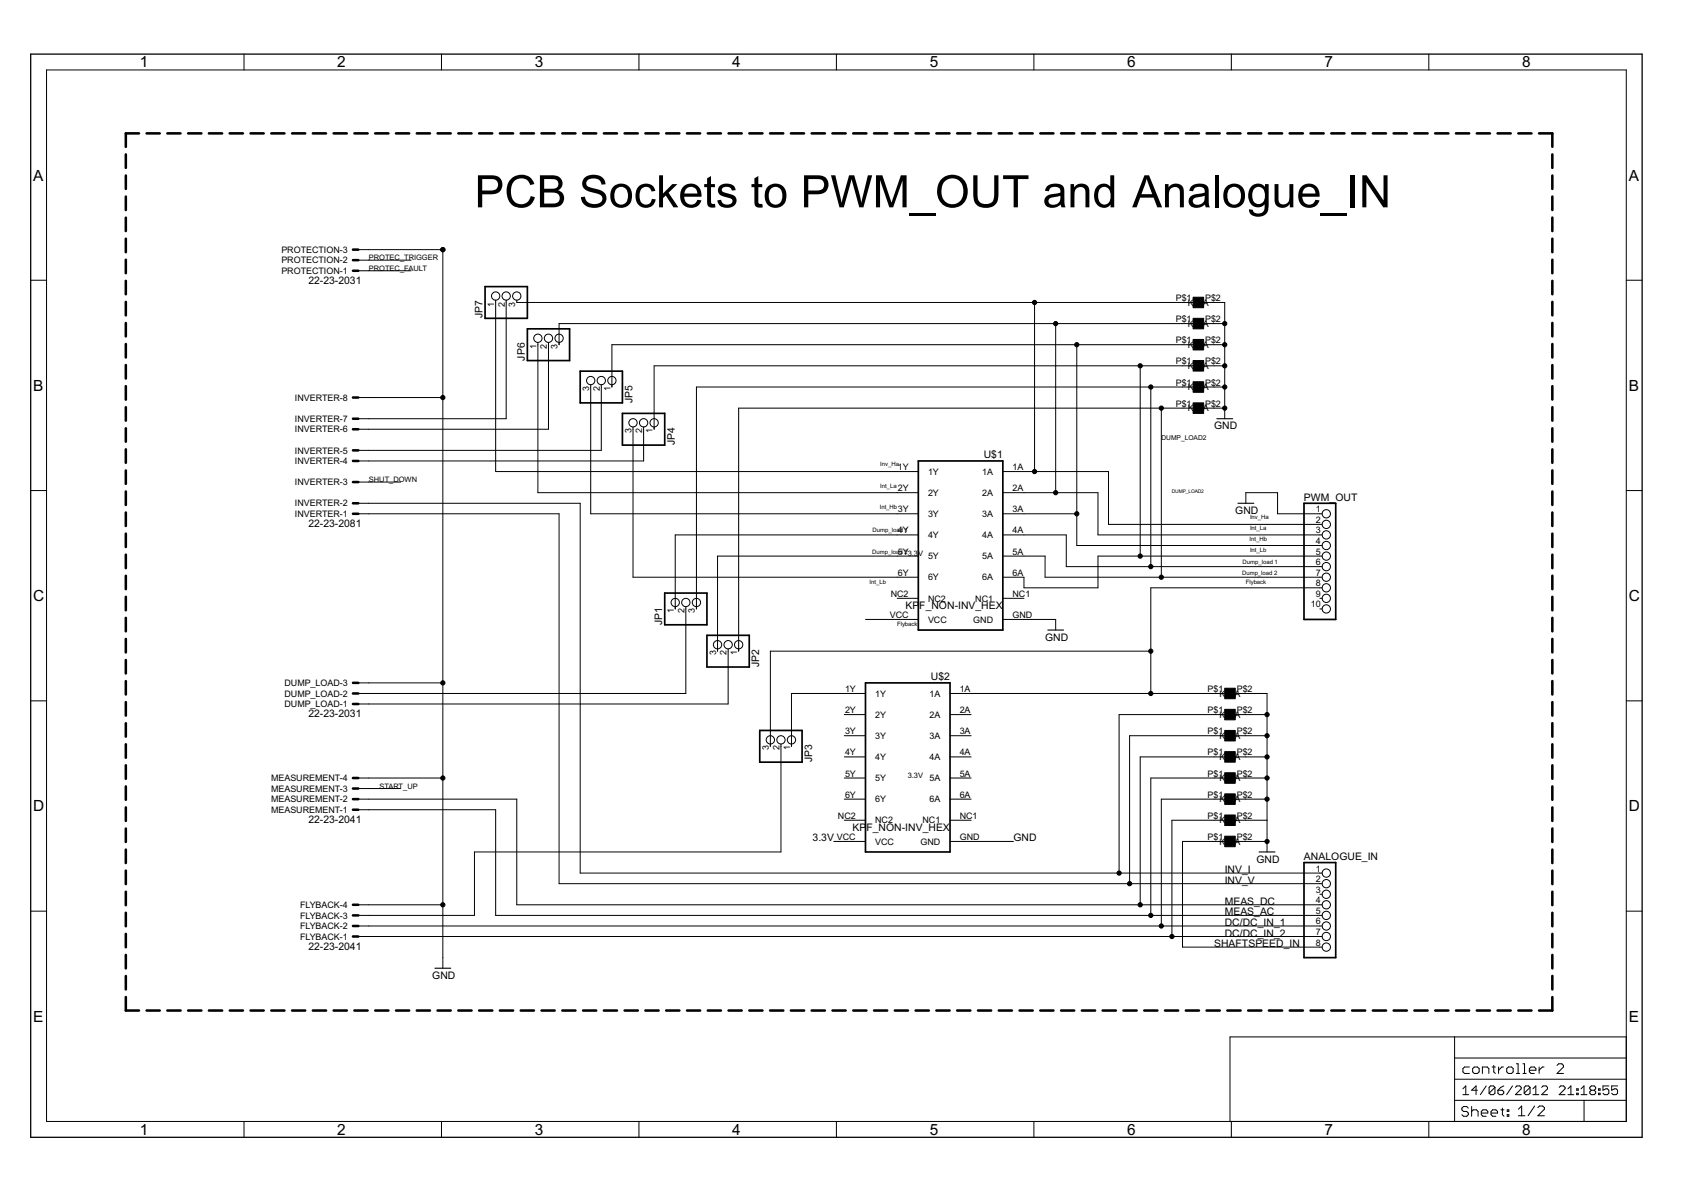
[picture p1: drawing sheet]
<svg xmlns="http://www.w3.org/2000/svg" width="420mm" height="297mm" viewBox="0 0 420 297" stroke-linecap="round" stroke-linejoin="round" font-family="sans-serif">
<g fill="#000" stroke="#000" stroke-width=".63">
<path d="M31.4 33.3h3.3zM31.4 33.3v3.4zM36.6 33.3h3.3zM41.8 33.3h3.3zM47 33.3h3.3zM52.2 33.3h3.3zM57.3 33.3h3.3zM62.5 33.3h3.3zM67.7 33.3h3.3zM72.9 33.3h3.3zM78.1 33.3h3.3zM83.3 33.3h3.3z"/>
<path d="M88.5 33.3h3.3zM93.7 33.3h3.3zM98.8 33.3h3.4zM104.1 33.3h3.2zM109.2 33.3h3.3zM114.4 33.3h3.3zM119.6 33.3h3.3zM124.8 33.3h3.3zM130 33.3h3.3zM135.2 33.3h3.3zM140.4 33.3h3.3zM145.6 33.3h3.2z"/>
<path d="M150.7 33.3h3.3zM155.9 33.3h3.3zM161.1 33.3h3.3zM166.3 33.3h3.3zM171.5 33.3h3.3zM176.7 33.3h3.3zM181.9 33.3h3.3zM187.1 33.3h3.3zM192.3 33.3h3.2zM197.4 33.3h3.3zM202.6 33.3h3.3zM207.8 33.3h3.3z"/>
<path d="M213 33.3h3.3zM218.2 33.3h3.3zM223.4 33.3h3.3zM228.6 33.3h3.3zM233.8 33.3h3.2zM239 33.3h3.3zM244.1 33.3h3.3zM249.3 33.3h3.3zM254.5 33.3h3.3zM259.7 33.3h3.3zM264.9 33.3h3.3zM270.1 33.3h3.3z"/>
<path d="M275.3 33.3h3.3zM280.5 33.3h3.3zM285.6 33.3h3.3zM290.9 33.3h3.2zM296 33.3h3.3zM301.2 33.3h3.3zM306.4 33.3h3.3zM311.6 33.3h3.3zM316.8 33.3h3.3zM322 33.3h3.3zM327.2 33.3h3.3zM332.4 33.3h3.2z"/>
<path d="M337.5 33.3h3.3zM342.7 33.3h3.3zM347.9 33.3h3.3zM353.1 33.3h3.3zM358.3 33.3h3.3zM363.5 33.3h3.3zM368.7 33.3h3.3zM373.9 33.3h3.2zM379.1 33.3h3.2zM384.2 33.3h3.3zM387.5 33.3v3.3zM387.5 38.5v3.4z"/>
<path d="M31.4 54.3v3.4zM31.4 49.1v3.3zM31.4 43.8v3.4zM31.4 38.5v3.4zM387.5 43.8v3.4zM387.5 49.1v3.3zM387.5 54.3v3.4zM387.5 59.6v3.3zM31.4 75.4v3.3zM31.4 70.1v3.3zM31.4 64.8v3.4zM31.4 59.6v3.3z"/>
<path d="M88.1 67.6h1.4zM88.1 64.9h1.4zM88.1 62.3h1.4zM387.5 64.8v3.4zM387.5 70.1v3.3zM387.5 75.4v3.3zM31.4 96.4v3.4zM31.4 91.1v3.4zM31.4 85.9v3.3zM31.4 80.6v3.4zM88.1 99.2h1.4zM387.5 80.6v3.4z"/>
<path d="M387.5 85.9v3.3zM387.5 91.1v3.4zM387.5 96.4v3.3zM31.4 112.2v3.3zM31.4 106.9v3.4zM31.4 101.6v3.4zM88.1 115.1h1.4zM88.1 112.4h1.4zM88.1 107.1h1.4zM88.1 104.5h1.4zM387.5 101.6v3.4zM387.5 106.9v3.4z"/>
<path d="M387.5 112.2v3.3zM387.5 117.4v3.4zM31.4 133.2v3.3zM31.4 127.9v3.4zM31.4 122.7v3.3zM31.4 117.4v3.4zM88.1 128.2h1.4zM88.1 125.6h1.4zM88.1 120.3h1.4zM387.5 122.7v3.3zM387.5 127.9v3.4zM387.5 133.2v3.3z"/>
<path d="M387.5 138.5v3.3zM31.4 154.2v3.4zM31.4 149v3.3zM31.4 143.7v3.4zM31.4 138.5v3.3zM387.5 143.7v3.4zM387.5 149v3.3zM387.5 154.2v3.4zM387.5 159.5v3.3zM31.4 175.3v3.3zM31.4 170v3.4zM31.4 164.7v3.4z"/>
<path d="M31.4 159.5v3.4zM88.1 175.7h1.4zM88.1 173.1h1.4zM88.1 170.5h1.4zM387.5 164.7v3.4zM387.5 170v3.4zM387.5 175.3v3.3zM31.4 196.3v3.3zM31.4 191v3.4zM31.4 185.8v3.3zM31.4 180.5v3.4zM88.1 199.5h1.4z"/>
<path d="M88.1 196.8h1.4zM88.1 194.2h1.4zM387.5 180.5v3.4zM387.5 185.8v3.3zM387.5 191v3.4zM387.5 196.3v3.3zM31.4 212.1v3.3zM31.4 206.8v3.4zM31.4 201.5v3.4zM88.1 202.1h1.4zM387.5 201.5v3.4zM387.5 206.8v3.4z"/>
<path d="M387.5 212.1v3.3zM387.5 217.3v3.4zM31.4 233.1v3.4zM31.4 227.8v3.4zM31.4 222.6v3.4zM31.4 217.3v3.4zM88.1 233.8h1.4zM88.1 231.1h1.4zM88.1 228.5h1.4zM88.1 225.8h1.4zM387.5 222.6v3.3zM387.5 227.8v3.4z"/>
<path d="M387.5 233.1v3.4zM387.5 238.4v3.3zM31.4 248.9v3.3zM31.4 243.6v3.4zM31.4 238.4v3.3zM31.4 252.2h3.3zM36.6 252.2h3.3zM41.8 252.2h3.3zM47 252.2h3.3zM52.2 252.2h3.3zM57.4 252.2h3.2zM62.5 252.2h3.3z"/>
<path d="M67.7 252.2h3.3zM72.9 252.2h3.3zM78.1 252.2h3.3zM83.3 252.2h3.3zM88.5 252.2h3.3zM93.7 252.2h3.3zM98.9 252.2h3.3zM104.1 252.2h3.2zM109.2 252.2h3.3zM114.4 252.2h3.3zM119.6 252.2h3.3zM124.8 252.2h3.3z"/>
<path d="M130 252.2h3.3zM135.2 252.2h3.3zM140.4 252.2h3.3zM145.6 252.2h3.2zM150.7 252.2h3.3zM155.9 252.2h3.3zM161.1 252.2h3.3zM166.3 252.2h3.3zM171.5 252.2h3.3zM176.7 252.2h3.3zM181.9 252.2h3.3zM187.1 252.2h3.3z"/>
<path d="M192.3 252.2h3.3zM197.4 252.2h3.3zM202.6 252.2h3.3zM207.8 252.2h3.3zM213 252.2h3.3zM218.2 252.2h3.3zM223.4 252.2h3.3zM228.6 252.2h3.3zM233.8 252.2h3.3zM239 252.2h3.3zM244.2 252.2h3.2zM249.3 252.2h3.3z"/>
<path d="M254.5 252.2h3.3zM259.7 252.2h3.3zM264.9 252.2h3.3zM270.1 252.2h3.3zM275.3 252.2h3.3zM280.5 252.2h3.3zM285.7 252.2h3.2zM290.9 252.2h3.2zM296 252.2h3.3zM301.2 252.2h3.3zM306.4 252.2h3.3zM311.6 252.2h3.3z"/>
<path d="M316.8 252.2h3.3zM322 252.2h3.3zM327.2 252.2h3.3zM332.4 252.2h3.2zM337.5 252.2h3.3zM342.7 252.2h3.3zM347.9 252.2h3.3zM353.1 252.2h3.3zM358.3 252.2h3.3zM363.5 252.2h3.3zM368.7 252.2h3.3zM373.9 252.2h3.2z"/>
<path d="M379.1 252.2h3.2zM387.5 243.6v3.4zM387.5 248.9v3.3zM384.2 252.2h3.3z"/>
</g>
<g fill="#000" stroke="#000" stroke-width=".25">
<path d="M11.6 17.5v262.4zM60.9 13.5v4zM110.2 13.5v4zM159.5 13.5v4zM208.8 13.5v4zM258.1 13.5v4zM307.4 13.5v4zM356.7 13.5v4zM11.6 17.5h394.4zM7.7 70h3.9zM89.5 67.6h2.6zM89.5 64.9h2.6z"/>
<path d="M89.5 62.3h2.6zM92.1 64.9h10.5zM92.1 67.6h10.5zM92.1 62.3h18.5zM123.7 74.9v.6zM123.7 75.5v42.2zM126.4 74.9v.6zM126.4 75.5v29zM129 74.9v.6zM258.3 75.5v42.2zM129 75.5h129.3zM295.2 75.5h2.6z"/>
<path d="M258.3 75.5h36.9zM300.5 75.5h2.6zM303.1 75.5h2.7zM305.8 75.5v5.3zM406 70h4zM89.5 99.2h2.6zM92.1 99.2h18.5zM110.6 62.3v36.9zM134.3 85.5v.5zM134.3 86v37zM136.9 85.5v.5zM136.9 86v21.1z"/>
<path d="M139.6 85.5v.5zM139.6 80.8h123.9zM139.6 80.8v5.2zM147.5 96v.6zM147.5 96.6v31.6zM150.1 96v.6zM150.1 96.6v15.8zM152.8 96v.6zM152.8 86v10.6zM173.9 96.6h113.4zM263.5 80.8h31.7zM263.5 80.8v42.2z"/>
<path d="M268.8 86v42.2zM152.8 86h116zM163.3 91.3h121.3zM284.6 91.3v47.5zM287.3 96.6v44.8zM295.2 80.8h2.6zM295.2 86h2.6zM295.2 91.3h2.6zM295.2 96.6h2.6zM287.3 96.6h7.9zM284.6 91.3h10.6zM268.8 86h26.4z"/>
<path d="M300.5 80.8h2.6zM300.5 86h2.6zM300.5 91.3h2.6zM300.5 96.6h2.6zM303.1 96.6h2.7zM303.1 91.3h2.7zM303.1 86h2.7zM303.1 80.8h2.7zM305.8 80.8v5.2zM305.8 86v5.3zM305.8 91.3v5.3zM89.5 115.1h2.6z"/>
<path d="M89.5 112.4h2.6zM89.5 107.1h2.6zM89.5 104.5h2.6zM92.1 104.5h34.3zM92.1 107.1h44.8zM92.1 112.4h58zM158 106.6v.5zM158 107.1v37zM160.7 106.6v.5zM160.7 107.1v8zM92.1 115.1h68.6zM163.3 106.6v.5z"/>
<path d="M163.3 91.3v15.8zM184.4 101.9h105.5zM224 117.7h5.3zM123.7 117.7h100.3zM250.4 117.7h5.2zM255.6 117.7h2.7zM258.3 117.7h18.4zM289.9 101.9v42.2zM295.2 101.9h2.6zM289.9 101.9h5.3zM300.5 101.9h2.6zM305.8 101.9v2.6z"/>
<path d="M305.8 96.6v5.3zM303.1 101.9h2.7zM7.7 122.4h3.9zM89.5 128.2h2.6zM89.5 125.6h2.6zM89.5 120.3h2.6zM92.1 125.6h52.7zM92.1 120.3h7.9zM92.1 128.2h47.5zM144.8 125.6v92.3zM168.6 133.5v18.5zM224 123h5.3z"/>
<path d="M224 138.8h5.3zM224 128.2h5.3zM224 133.5h5.3zM134.3 123h89.7zM147.5 128.2h76.5zM168.6 133.5h55.4zM179.1 138.8h44.9zM250.4 123h5.2zM250.4 133.5h5.2zM250.4 138.8h5.2zM250.4 128.2h5.2zM255.6 123h7.9z"/>
<path d="M255.6 138.8h5.3zM263.5 123h10.6zM255.6 133.5h10.6zM268.8 128.2v8zM255.6 128.2h13.2zM274.1 138.8v7.9zM274.1 133.5h55.4zM274.1 123v10.5zM276.7 117.7v13.2zM274.1 138.8h10.5zM311 123v2.6zM318.9 123v5.2z"/>
<path d="M311 123h7.9zM329.5 128.2h.6zM329.5 130.9h.6zM329.5 133.5h.6zM329.5 136.2h.6zM329.5 138.8h.6zM318.9 128.2h10.6zM284.6 138.8h44.9zM276.7 130.9h52.8zM268.8 136.2h60.7zM406 122.4h4zM168.6 151.4v.6z"/>
<path d="M171.2 151.4v.6zM171.2 152v21.1zM173.9 151.4v.6zM173.9 96.6v55.4zM224 144.1h5.3zM224 149.4h5.3zM224 154.6h5.3zM158 144.1h66zM216.1 154.6h7.9zM250.4 144.1h5.2zM250.4 149.4h5.2zM250.4 154.6h5.2z"/>
<path d="M255.6 154.6h7.9zM255.6 144.1v2.6zM260.9 138.8v5.3zM263.5 154.6v2.7zM266.2 133.5v7.9zM255.6 146.7h18.5zM266.2 141.4h21.1zM287.3 146.7v15.8zM260.9 144.1h29zM329.5 141.4h.6zM329.5 144.1h.6zM329.5 146.7h.6z"/>
<path d="M329.5 149.4h.6zM329.5 152h.6zM287.3 141.4h42.2zM287.3 146.7h42.2zM289.9 144.1h39.6zM7.7 174.9h3.9zM89.5 175.7h2.6zM89.5 173.1h2.6zM89.5 170.5h2.6zM92.1 170.5h18.5zM92.1 175.7h89.7zM110.6 99.2v71.3z"/>
<path d="M92.1 173.1h79.1zM179.1 162v.5zM179.1 138.8v23.7zM181.8 162v.5zM181.8 162.5v13.2zM184.4 162v.5zM184.4 101.9v60.6zM192.3 162.5h95zM210.8 173.1h5.3zM210.8 178.4h5.3zM197.6 173.1h13.2zM237.2 173.1h5.2z"/>
<path d="M237.2 178.4h5.2zM279.4 178.4v39.5zM287.3 162.5v10.6zM242.4 173.1h44.9zM303.1 173.1h2.7zM303.1 178.4h2.7zM287.3 173.1h15.8zM279.4 178.4h23.7zM308.4 173.1h2.6zM308.4 178.4h2.6zM311 178.4h5.3zM311 173.1h5.3z"/>
<path d="M316.3 173.1v5.3zM316.3 178.4v5.2zM406 174.9h4zM89.5 199.5h2.6zM89.5 196.8h2.6zM89.5 194.2h2.6zM92.1 199.5h36.9zM92.1 194.2h18.5zM92.1 196.8h7.9zM110.6 170.5v23.7zM129 199.5v26.3zM192.3 185.7v.6z"/>
<path d="M192.3 162.5v23.8zM195 185.7v.6zM195 186.3v26.4zM197.6 185.7v.6zM197.6 173.1v13.2zM210.8 194.2h5.3zM210.8 199.5h5.3zM210.8 183.6h5.3zM210.8 188.9h5.3zM237.2 199.5h5.2zM237.2 188.9h5.2zM237.2 194.2h5.2z"/>
<path d="M237.2 183.6h5.2zM282 183.6v37zM284.6 188.9v36.9zM287.3 194.2v34.3zM289.9 199.5v31.6zM303.1 188.9h2.7zM303.1 194.2h2.7zM303.1 199.5h2.7zM303.1 183.6h2.7zM282 183.6h21.1zM284.6 188.9h18.5zM287.3 194.2h15.8z"/>
<path d="M289.9 199.5h13.2zM308.4 188.9h2.6zM308.4 194.2h2.6zM308.4 199.5h2.6zM308.4 183.6h2.6zM311 199.5h5.3zM311 194.2h5.3zM311 188.9h5.3zM311 183.6h5.3zM316.3 183.6v5.3zM316.3 188.9v5.3zM316.3 194.2v5.3z"/>
<path d="M316.3 199.5v5.2zM89.5 202.1h2.6zM92.1 202.1h31.6zM118.4 212.7v15.8zM123.7 202.1v26.4zM144.8 217.9h134.6zM118.4 212.7h76.6zM210.8 204.7h5.3zM210.8 210h5.3zM208.2 210h2.6zM237.2 204.7h5.2zM237.2 210h5.2z"/>
<path d="M242.4 210h10.6zM279.4 217.9h50.1zM292.6 204.7v29.1zM295.2 210v26.4zM303.1 204.7h2.7zM303.1 210h2.7zM292.6 204.7h10.5zM295.2 210h7.9zM308.4 204.7h2.6zM308.4 210h2.6zM316.3 210v2.7zM311 204.7h5.3z"/>
<path d="M316.3 204.7v5.3zM311 210h5.3zM329.5 217.9h.6zM7.7 227.4h3.9zM89.5 233.8h2.6zM89.5 231.1h2.6zM89.5 228.5h2.6zM89.5 225.8h2.6zM92.1 233.8h200.5zM92.1 225.8h18.5zM110.6 239v2.7zM110.6 225.8v13.2z"/>
<path d="M110.6 194.2v31.6zM92.1 228.5h26.3zM123.7 228.5h163.6zM139.6 128.2v92.4zM139.6 220.6h142.4zM129 225.8h155.6zM287.3 228.5h42.2zM92.1 231.1h197.8zM292.6 233.8h36.9zM295.2 236.4h34.3zM329.5 220.6h.6zM329.5 223.2h.6z"/>
<path d="M329.5 225.8h.6zM329.5 228.5h.6zM329.5 231.1h.6zM329.5 233.8h.6zM329.5 236.4h.6zM282 220.6h47.5zM284.6 225.8h44.9zM289.9 231.1h39.6zM406 227.4h4zM307.1 258.8h56zM363.1 258.8h42.9zM11.6 279.9h394.4z"/>
<path d="M307.1 279.9h56zM307.1 258.8v21.1zM363.1 279.9h32.4zM363.1 274.7v5.2zM363.1 269.4v5.3zM363.1 269.4h42.9zM363.1 264.1v5.3zM363.1 264.1h42.9zM363.1 258.8v5.3zM365 276.6v.4zM365 277l.4 .4zM365.2 266.7v.8z"/>
<path d="M365.2 267.5l.4 .4zM365.2 271.8l.7-.7zM365.2 273.2h1.5zM365.4 276.2l-.4 .4zM365.4 277.4h.8zM365 278.2l.4 .4zM365.6 266.3l-.4 .4zM365.6 267.9h1.2zM365.9 271.1v2.1zM365.4 276.2h.8zM366.2 277.4l.4 .4zM365.4 278.6h.8z"/>
<path d="M366.2 276.2l.4 .4zM366.6 277.8v.4zM366.6 278.2l-.4 .4zM365.6 266.3h1.2zM367.4 272.1h1.5zM367.4 276.2v2.4zM367.8 277l-.4 .4zM367.6 266.7v.8zM367.6 267.5l.4 .4zM367.8 277h.8zM368 267.9h.9zM368 266.3l-.4 .4z"/>
<path d="M368.5 271.1v2.1zM367.4 272.1l1.1-1zM368.6 277l.4 .4zM368.9 267.9l.4-.4zM368 266.3h.9zM369 277.4v1.2zM369.3 266.7v.8zM368.9 266.3l.4 .4zM371 271.1l-1.4 2.1zM369.8 277.4v.8zM369.8 277.4l.4-.4zM370.1 266.3v1.6z"/>
<path d="M370.1 266.3h1.2zM369.8 278.2l.4 .4zM370.2 277h.8zM370.2 278.6h.8zM371 277l.4 .4zM371.3 266.3l.4 .4zM371.4 277.4v.4zM369.8 277.8h1.6zM371.7 266.7v1.2zM371.8 271.4v1.5zM371.8 271.4l.3-.3zM371.8 272.9l1.4-1.5z"/>
<path d="M372.1 271.1h.8zM371.8 272.9l.3 .3zM372.2 277.4v.8zM372.6 277l-.4 .4zM372.5 266.3h.8zM372.2 278.2l.4 .4zM372.6 277h.8zM372.9 271.1l.3 .3zM372.1 273.2h.8zM372.9 265.9v1.6zM372.9 267.5l.4 .4zM373.2 271.4v1.5z"/>
<path d="M373.2 272.9l-.3 .3zM372.6 278.6h.8zM373.4 277l.5 .4zM373.9 277.4v.4zM372.2 277.8h1.7zM374 272.1v.8zM374 272.9l.3 .3zM374.1 266.3v1.6zM374.1 267.1l.8-.8zM374.3 273.2h.8zM374.7 271.4l-.7 .7zM374.7 277h.8z"/>
<path d="M374.9 266.3h.4zM375.1 273.2l.3-.3zM374 272.1h1.1zM375.1 276.6v1.6zM375.1 278.2l.4 .4zM374.7 271.4l.7-.3zM375.4 272.5v.4zM375.1 272.1l.3 .4zM377.6 271.1l-1.5 2.1zM376.2 266.7v.8zM376.2 267.5l.4 .4zM376.3 277h.4z"/>
<path d="M376.3 277v.4zM376.3 278.2h.4zM376.3 278.2v.4zM376.6 267.9h.8zM376.2 266.7l.4-.4zM376.7 277v.4zM376.3 277.4h.4zM376.7 278.2v.4zM376.3 278.6h.4zM377.4 267.9l.4-.4zM376.6 266.3h.8zM377.8 266.7v.8z"/>
<path d="M377.4 266.3l.4 .4zM378.3 273.2l1.5-1.4zM378.6 265.5h.4zM378.6 267.9h.8zM378.3 271.4l.4-.3zM379 265.5v2.4zM379.1 276.9l.8-.8zM379.1 278.5h1.6zM378.7 271.1h.7zM378.3 273.2h1.5zM379.8 271.4v.4zM379.4 271.1l.4 .3z"/>
<path d="M379.9 276.1v2.4zM380.2 265.5h.4zM380.2 267.9h.8zM380.5 271.4v1.5zM380.5 271.4l.4-.3zM380.5 272.9l1.5-1.5zM380.6 265.5v2.4zM380.9 271.1h.7zM380.5 272.9l.4 .3zM383.1 276.1l-1.6 2.4zM381.6 271.1l.4 .3zM380.9 273.2h.7z"/>
<path d="M381.8 266.7v.8zM381.8 266.7l.4-.4zM382 271.4v1.5zM381.6 273.2l.4-.3zM381.8 267.5l.4 .4zM382.2 266.3h.8zM382.7 271.8l.7-.7zM382.7 273.2h1.5zM382.2 267.9h.8zM383 266.3l.4 .4zM383.4 271.1v2.1zM383.4 266.7v.4z"/>
<path d="M381.8 267.1h1.6zM383.9 278.5l1.7-1.6zM384.2 266.3v1.6zM384.2 267.1l.8-.8zM384.3 276.1l-.4 .4zM384.9 273.2l1.4-1.4zM385 266.3h.5zM384.3 276.1h.8zM385.2 271.1l-.3 .3zM383.9 278.5h1.7zM385.6 276.5v.4zM385.1 276.1l.5 .4z"/>
<path d="M385.2 271.1h.8zM384.9 273.2h1.4zM386.3 271.4v.4zM386 271.1l.3 .3zM388.7 267.9l1.6-1.6zM389.1 265.5l-.4 .4zM389.3 273.2l1.4-1.4zM389.6 271.1l-.3 .3zM389.1 265.5h.8zM388.7 267.9h1.6zM390.3 265.9v.4zM389.9 265.5l.4 .4z"/>
<path d="M389.6 271.1h.7zM389.3 273.2h1.4zM390.7 271.4v.4zM390.3 271.1l.4 .3zM391.4 271.8l.8-.7zM391.4 273.2h1.5zM392.2 271.1v2.1zM393.6 271.8h.4zM393.6 271.8v.3zM393.6 272.9h.4zM393.6 272.9v.3zM394 271.8v.3z"/>
<path d="M393.6 272.1h.4zM394 272.9v.3zM393.6 273.2h.4zM394.7 271.8l.7-.7zM394.7 273.2h1.5zM395.4 271.1v2.1zM395.5 279.9h10.5zM395.5 274.7v5.2zM395.5 274.7h10.5zM363.1 274.7h32.4zM396.9 271.4l.4-.3zM396.9 272.5v.4z"/>
<path d="M397.3 272.1l-.4 .4zM396.9 271.4v.4zM397.3 271.1h.7zM396.9 272.9l.4 .3zM396.9 271.8l.4 .3zM397.3 272.1h.7zM398 271.1l.4 .3zM398 272.1l.4 .4zM397.3 273.2h.7zM398.4 271.4v.4zM398.4 271.8l-.4 .3zM398.4 272.5v.4z"/>
<path d="M398.4 272.9l-.4 .3zM399.1 271.8h.4zM399.1 271.8v.3zM399.1 272.9h.4zM399.1 272.9v.3zM399.5 271.8v.3zM399.1 272.1h.4zM399.5 272.9v.3zM399.1 273.2h.4zM400.2 271.1v1zM400.2 272.1l.7-.3zM400.2 272.9l.3 .3z"/>
<path d="M400.9 271.8h.4zM401.3 271.8l.3 .3zM400.5 273.2h.8zM400.2 271.1h1.4zM401.6 272.1v.8zM401.6 272.9l-.3 .3zM402.4 271.1v1zM402.4 272.1l.7-.3zM402.4 272.9l.3 .3zM403.1 271.8h.4zM403.5 271.8l.3 .3zM402.7 273.2h.8z"/>
<path d="M402.4 271.1h1.4zM403.8 272.1v.8zM403.8 272.9l-.3 .3zM406 274.7v5.2zM406 269.4v5.3zM406 264.1v5.3zM406 258.8v5.3zM406 17.5v262.4zM60.9 279.9v4zM110.2 279.9v4zM159.5 279.9v4zM208.8 279.9v4z"/>
<path d="M258.1 279.9v4zM307.4 279.9v4zM356.7 279.9v4z"/>
<circle cx="110.6" cy="62.3" r=".53"/>
<circle cx="258.3" cy="75.5" r=".53"/>
<circle cx="110.6" cy="99.2" r=".53"/>
<circle cx="263.5" cy="80.8" r=".53"/>
<circle cx="268.8" cy="86" r=".53"/>
<circle cx="284.6" cy="91.3" r=".53"/>
<circle cx="287.3" cy="96.6" r=".53"/>
<circle cx="305.8" cy="86" r=".53"/>
<circle cx="305.8" cy="80.8" r=".53"/>
<circle cx="305.8" cy="96.6" r=".53"/>
<circle cx="305.8" cy="91.3" r=".53"/>
<circle cx="258.3" cy="117.7" r=".53"/>
<circle cx="289.9" cy="101.9" r=".53"/>
<circle cx="305.8" cy="101.9" r=".53"/>
<circle cx="263.5" cy="123" r=".53"/>
<circle cx="268.8" cy="128.2" r=".53"/>
<circle cx="284.6" cy="138.8" r=".53"/>
<circle cx="287.3" cy="141.4" r=".53"/>
<circle cx="289.9" cy="144.1" r=".53"/>
<circle cx="110.6" cy="170.5" r=".53"/>
<circle cx="287.3" cy="162.5" r=".53"/>
<circle cx="287.3" cy="173.1" r=".53"/>
<circle cx="316.3" cy="178.4" r=".53"/>
<circle cx="110.6" cy="194.2" r=".53"/>
<circle cx="316.3" cy="183.6" r=".53"/>
<circle cx="316.3" cy="188.9" r=".53"/>
<circle cx="316.3" cy="199.5" r=".53"/>
<circle cx="316.3" cy="194.2" r=".53"/>
<circle cx="279.4" cy="217.9" r=".53"/>
<circle cx="316.3" cy="210" r=".53"/>
<circle cx="110.6" cy="225.8" r=".53"/>
<circle cx="282" cy="220.6" r=".53"/>
<circle cx="284.6" cy="225.8" r=".53"/>
<circle cx="287.3" cy="228.5" r=".53"/>
<circle cx="289.9" cy="231.1" r=".53"/>
<circle cx="292.6" cy="233.8" r=".53"/>
</g>
<g fill="#000" stroke="#000" stroke-width=".42">
<path d="M121.1 71.5v8zM121.1 79.5h10.6zM131.7 71.5v8zM121.1 71.5h10.6zM131.7 82.1v7.9zM131.7 90h10.5zM142.2 82.1v7.9zM131.7 82.1h10.5zM144.8 92.6h10.6zM155.4 92.6v8zM144.8 92.6v8zM155.4 103.2v7.9z"/>
<path d="M155.4 103.2h10.5zM144.8 100.6h10.6zM165.9 103.2v7.9zM155.4 111.1h10.5zM229.3 115.1h21.1zM250.4 115.1v42.2zM325.5 125.6v29zM325.5 125.6h8zM165.9 148v8zM165.9 156h10.6zM176.5 148v8zM165.9 148h10.6z"/>
<path d="M176.5 158.6h10.5zM187 158.6v7.9zM229.3 115.1v42.2zM229.3 157.3h21.1zM325.5 154.6h8zM333.5 125.6v29zM176.5 158.6v7.9zM176.5 166.5h10.5zM216.1 170.5h21.1zM237.2 170.5v42.2zM189.7 182.3v7.9zM189.7 182.3h10.5z"/>
<path d="M200.2 182.3v7.9zM189.7 190.2h10.5zM216.1 170.5v42.2zM216.1 212.7h21.1zM325.5 215.3v23.7zM325.5 215.3h8zM325.5 239h8zM333.5 215.3v23.7z"/>
</g>
<g fill="#000" stroke="#000" stroke-width=".25">
<path d="M297.9 74.2h2.6v2.6h-2.6zM297.9 79.5h2.6v2.6h-2.6zM297.9 84.7h2.6v2.7h-2.6zM297.9 90h2.6v2.6h-2.6zM297.9 95.3h2.6v2.6h-2.6zM297.9 100.6h2.6v2.6h-2.6zM305.8 171.8h2.6v2.6h-2.6zM305.8 177.1h2.6v2.6h-2.6zM305.8 187.6h2.6v2.6h-2.6zM305.8 192.9h2.6v2.6h-2.6zM305.8 198.2h2.6v2.6h-2.6zM305.8 182.3h2.6v2.7h-2.6z"/>
<path d="M305.8 203.4h2.6v2.7h-2.6zM305.8 208.7h2.6v2.6h-2.6z"/>
</g>
<path d="M303.8 104.5h3.9zM309.1 125.6h3.9zM261.6 157.3h3.9zM314.3 212.7h4zM108.6 241.7h3.9z" fill="#000" stroke="#000" stroke-width=".28"/>
<g fill="none" stroke="#000" stroke-width=".25">
<circle cx="123.7" cy="73.9" r="1.04"/>
<circle cx="126.4" cy="73.9" r="1.04"/>
<circle cx="129" cy="73.9" r="1.04"/>
<circle cx="134.3" cy="84.4" r="1.04"/>
<circle cx="136.9" cy="84.4" r="1.04"/>
<circle cx="139.6" cy="84.4" r="1.04"/>
<circle cx="147.5" cy="95" r="1.04"/>
<circle cx="150.1" cy="95" r="1.04"/>
<circle cx="152.8" cy="95" r="1.04"/>
<circle cx="158" cy="105.5" r="1.04"/>
<circle cx="160.7" cy="105.5" r="1.04"/>
<circle cx="163.3" cy="105.5" r="1.04"/>
<circle cx="331.1" cy="133.5" r="1.04"/>
<circle cx="331.1" cy="138.8" r="1.04"/>
<circle cx="331.1" cy="136.2" r="1.04"/>
<circle cx="331.1" cy="130.9" r="1.04"/>
<circle cx="331.1" cy="128.2" r="1.04"/>
<circle cx="168.6" cy="150.4" r="1.04"/>
<circle cx="171.2" cy="150.4" r="1.04"/>
<circle cx="173.9" cy="150.4" r="1.04"/>
<circle cx="331.1" cy="141.4" r="1.04"/>
<circle cx="331.1" cy="144.1" r="1.04"/>
<circle cx="331.1" cy="149.4" r="1.04"/>
<circle cx="331.1" cy="146.7" r="1.04"/>
<circle cx="331.1" cy="152" r="1.04"/>
<circle cx="179.1" cy="160.9" r="1.04"/>
<circle cx="181.8" cy="160.9" r="1.04"/>
<circle cx="184.4" cy="160.9" r="1.04"/>
<circle cx="192.3" cy="184.7" r="1.04"/>
<circle cx="195" cy="184.7" r="1.04"/>
<circle cx="197.6" cy="184.7" r="1.04"/>
<circle cx="331.1" cy="217.9" r="1.04"/>
<circle cx="331.1" cy="228.5" r="1.04"/>
<circle cx="331.1" cy="220.6" r="1.04"/>
<circle cx="331.1" cy="233.8" r="1.04"/>
<circle cx="331.1" cy="225.8" r="1.04"/>
<circle cx="331.1" cy="231.1" r="1.04"/>
<circle cx="331.1" cy="236.4" r="1.04"/>
<circle cx="331.1" cy="223.2" r="1.04"/>
</g>
<path d="M7.7 13.5v270.4zM7.7 13.5h402.3zM7.7 283.9h402.3zM410 13.5v270.4z" fill="#000" stroke="#000" stroke-width=".32"/>
<text font-size="12.5" x="118.5" y="51.8">PCB Sockets to PWM_OUT and Analogue_IN</text>
<g font-size="4.3">
<text x="34.9" y="16.8">1</text>
<text x="84.2" y="16.8">2</text>
<text x="133.5" y="16.8">3</text>
<text x="182.8" y="16.8">4</text>
<text x="232.1" y="16.8">5</text>
<text x="281.4" y="16.8">6</text>
<text x="330.7" y="16.8">7</text>
<text x="380" y="16.8">8</text>
<text x="8.3" y="45.1">A</text>
<text x="406.6" y="45.1">A</text>
<text x="8.3" y="97.6">B</text>
<text x="406.6" y="97.6">B</text>
<text x="8.3" y="150.1">C</text>
<text x="406.6" y="150.1">C</text>
<text x="8.3" y="202.5">D</text>
<text x="406.6" y="202.5">D</text>
<text x="8.3" y="255">E</text>
<text x="406.6" y="255">E</text>
<text x="34.9" y="283.3">1</text>
<text x="84.2" y="283.3">2</text>
<text x="133.5" y="283.3">3</text>
<text x="182.8" y="283.3">4</text>
<text x="232.1" y="283.3">5</text>
<text x="281.4" y="283.3">6</text>
<text x="330.7" y="283.3">7</text>
<text x="380" y="283.3">8</text>
</g>
<g font-size="2.9">
<text x="77" y="70.9">22-23-2031</text>
<text x="120.4" y="79.5" transform="rotate(-90 120.4 79.5)">JP7</text>
<text x="131" y="90" transform="rotate(-90 131 90)">JP6</text>
<text x="157.9" y="100.6" transform="rotate(-90 157.9 100.6)">JP5</text>
<text x="303.1" y="107.2">GND</text>
<text x="168.4" y="111.1" transform="rotate(-90 168.4 111.1)">JP4</text>
<text x="245.6" y="114.4">U$1</text>
<text x="325.5" y="125">PWM_OUT</text>
<text x="77" y="131.5">22-23-2081</text>
<text x="308.4" y="128.3">GND</text>
<text x="165.3" y="156" transform="rotate(-90 165.3 156)">JP1</text>
<text x="226" y="152">KP</text>
<text x="229.5" y="152">F_NON-INV_HEX</text>
<text x="260.9" y="159.9">GND</text>
<text x="189.5" y="166.5" transform="rotate(-90 189.5 166.5)">JP2</text>
<text x="232.4" y="169.8">U$2</text>
<text x="77" y="179">22-23-2031</text>
<text x="202.7" y="190.2" transform="rotate(-90 202.7 190.2)">JP3</text>
<text x="77" y="205.4">22-23-2041</text>
<text x="212.8" y="207.4">KP</text>
<text x="216.3" y="207.4">F_NON-INV_HEX</text>
<text x="202.9" y="210">3.3V</text>
<text x="253" y="210">GND</text>
<text x="313.7" y="215.3">GND</text>
<text x="325.5" y="214.6">ANALOGUE_IN</text>
<text x="305.8" y="217.9">INV_I</text>
<text x="305.8" y="220.6">INV_V</text>
<text x="305.8" y="225.9">MEAS_DC</text>
<text x="305.8" y="228.5">MEAS_AC</text>
<text x="305.8" y="231.1">DC/DC_IN_1</text>
<text x="305.8" y="233.8">DC/DC_IN_2</text>
<text x="77" y="237.1">22-23-2041</text>
<text x="303.1" y="236.4">SHAFTSPEED_IN</text>
<text x="107.9" y="244.3">GND</text>
</g>
<g font-size="2.5">
<text x="70.3" y="65.7">PROTECTION-2</text>
<text x="70.3" y="63.1">PROTECTION-3</text>
<text x="70.3" y="68.4">PROTECTION-1</text>
<text x="123.4" y="76.5" transform="rotate(-90 123.4 76.5)">1</text>
<text x="126" y="76.5" transform="rotate(-90 126 76.5)">2</text>
<text x="128.6" y="76.5" transform="rotate(-90 128.6 76.5)">3</text>
<text x="293.5" y="75.1">P$1</text>
<text x="296.6" y="76.3">K</text>
<text x="300.3" y="76.3">A</text>
<text x="300.8" y="75.1">P$2</text>
<text x="293.5" y="80.4">P$1</text>
<text x="296.6" y="81.6">K</text>
<text x="300.3" y="81.6">A</text>
<text x="300.8" y="80.4">P$2</text>
<text x="133.9" y="87.1" transform="rotate(-90 133.9 87.1)">1</text>
<text x="136.6" y="87.1" transform="rotate(-90 136.6 87.1)">2</text>
<text x="139.2" y="87.1" transform="rotate(-90 139.2 87.1)">3</text>
<text x="293.5" y="85.7">P$1</text>
<text x="296.6" y="86.8">K</text>
<text x="300.3" y="86.8">A</text>
<text x="300.8" y="85.7">P$2</text>
<text x="293.5" y="91">P$1</text>
<text x="296.6" y="92.1">K</text>
<text x="300.3" y="92.1">A</text>
<text x="300.8" y="91">P$2</text>
<text x="73.6" y="100">INVERTER-8</text>
<text x="147.1" y="97.6" transform="rotate(-90 147.1 97.6)">3</text>
<text x="149.7" y="97.6" transform="rotate(-90 149.7 97.6)">2</text>
<text x="152.4" y="97.6" transform="rotate(-90 152.4 97.6)">1</text>
<text x="293.5" y="96.2">P$1</text>
<text x="293.5" y="101.5">P$1</text>
<text x="296.6" y="97.4">K</text>
<text x="300.3" y="97.4">A</text>
<text x="300.8" y="96.2">P$2</text>
<text x="300.8" y="101.5">P$2</text>
<text x="73.6" y="107.9">INVERTER-6</text>
<text x="73.6" y="105.3">INVERTER-7</text>
<text x="296.6" y="102.7">K</text>
<text x="300.3" y="102.7">A</text>
<text x="73.6" y="113.2">INVERTER-5</text>
<text x="157.7" y="108.2" transform="rotate(-90 157.7 108.2)">3</text>
<text x="160.3" y="108.2" transform="rotate(-90 160.3 108.2)">2</text>
<text x="162.9" y="108.2" transform="rotate(-90 162.9 108.2)">1</text>
<text x="73.6" y="115.9">INVERTER-4</text>
<text x="224.2" y="117.3">1Y</text>
<text x="231.7" y="118.5">1Y</text>
<text x="245.2" y="118.5">1A</text>
<text x="252.8" y="117.3">1A</text>
<text x="73.6" y="121.1">INVERTER-3</text>
<text x="224.2" y="122.6">2Y</text>
<text x="231.7" y="123.8">2Y</text>
<text x="245.2" y="123.8">2A</text>
<text x="252.8" y="122.6">2A</text>
<text x="73.6" y="129">INVERTER-1</text>
<text x="73.6" y="126.4">INVERTER-2</text>
<text x="224.2" y="127.9">3Y</text>
<text x="231.7" y="129">3Y</text>
<text x="245.2" y="129">3A</text>
<text x="252.8" y="127.9">3A</text>
<text x="328.5" y="127.9">1</text>
<text x="328.5" y="130.5">2</text>
<text x="224.2" y="133.2">4Y</text>
<text x="231.7" y="134.3">4Y</text>
<text x="245.2" y="134.3">4A</text>
<text x="252.8" y="133.2">4A</text>
<text x="328.5" y="133.2">3</text>
<text x="328.5" y="135.8">4</text>
<text x="224.2" y="138.4">5Y</text>
<text x="224.2" y="143.7">6Y</text>
<text x="231.7" y="139.6">5Y</text>
<text x="245.2" y="139.6">5A</text>
<text x="252.8" y="143.7">6A</text>
<text x="252.8" y="138.4">5A</text>
<text x="328.5" y="138.4">5</text>
<text x="328.5" y="141.1">6</text>
<text x="328.5" y="143.7">7</text>
<text x="222.4" y="149">NC2</text>
<text x="231.7" y="144.9">6Y</text>
<text x="245.2" y="144.9">6A</text>
<text x="252.8" y="149">NC1</text>
<text x="328.5" y="146.3">8</text>
<text x="328.5" y="149">9</text>
<text x="168.2" y="153" transform="rotate(-90 168.2 153)">1</text>
<text x="170.8" y="153" transform="rotate(-90 170.8 153)">2</text>
<text x="173.5" y="153" transform="rotate(-90 173.5 153)">3</text>
<text x="222.1" y="154.3">VCC</text>
<text x="231.7" y="150.2">NC2</text>
<text x="231.7" y="155.4">VCC</text>
<text x="243" y="155.4">GND</text>
<text x="243.5" y="150.1">NC1</text>
<text x="252.8" y="154.3">GND</text>
<text x="327.3" y="151.6">10</text>
<text x="178.8" y="163.6" transform="rotate(-90 178.8 163.6)">3</text>
<text x="181.4" y="163.6" transform="rotate(-90 181.4 163.6)">2</text>
<text x="184" y="163.6" transform="rotate(-90 184 163.6)">1</text>
<text x="71" y="173.9">DUMP_LOAD-2</text>
<text x="71" y="171.3">DUMP_LOAD-3</text>
<text x="211" y="172.7">1Y</text>
<text x="218.5" y="173.9">1Y</text>
<text x="232" y="173.9">1A</text>
<text x="239.6" y="172.7">1A</text>
<text x="301.4" y="172.7">P$1</text>
<text x="304.5" y="173.9">K</text>
<text x="308.2" y="173.9">A</text>
<text x="308.8" y="172.7">P$2</text>
<text x="71" y="176.5">DUMP_LOAD-1</text>
<text x="211" y="178">2Y</text>
<text x="218.5" y="179.2">2Y</text>
<text x="232" y="179.2">2A</text>
<text x="239.6" y="178">2A</text>
<text x="301.4" y="178">P$1</text>
<text x="304.5" y="179.2">K</text>
<text x="308.2" y="179.2">A</text>
<text x="308.8" y="178">P$2</text>
<text x="211" y="183.3">3Y</text>
<text x="218.5" y="184.4">3Y</text>
<text x="232" y="184.4">3A</text>
<text x="239.6" y="183.3">3A</text>
<text x="301.4" y="183.3">P$1</text>
<text x="304.5" y="184.4">K</text>
<text x="308.2" y="184.4">A</text>
<text x="308.8" y="183.3">P$2</text>
<text x="192" y="187.3" transform="rotate(-90 192 187.3)">3</text>
<text x="194.6" y="187.3" transform="rotate(-90 194.6 187.3)">2</text>
<text x="197.2" y="187.3" transform="rotate(-90 197.2 187.3)">1</text>
<text x="211" y="188.6">4Y</text>
<text x="218.5" y="189.7">4Y</text>
<text x="232" y="189.7">4A</text>
<text x="239.6" y="188.6">4A</text>
<text x="301.4" y="188.6">P$1</text>
<text x="304.5" y="189.7">K</text>
<text x="308.2" y="189.7">A</text>
<text x="308.8" y="188.6">P$2</text>
<text x="67.7" y="197.6">MEASUREMENT-3</text>
<text x="67.7" y="195">MEASUREMENT-4</text>
<text x="211" y="193.8">5Y</text>
<text x="218.5" y="195">5Y</text>
<text x="232" y="195">5A</text>
<text x="239.6" y="193.8">5A</text>
<text x="301.4" y="193.8">P$1</text>
<text x="304.5" y="195">K</text>
<text x="308.2" y="195">A</text>
<text x="308.8" y="193.8">P$2</text>
<text x="67.7" y="202.9">MEASUREMENT-1</text>
<text x="67.7" y="200.3">MEASUREMENT-2</text>
<text x="211" y="199.1">6Y</text>
<text x="218.5" y="200.3">6Y</text>
<text x="232" y="200.3">6A</text>
<text x="239.6" y="199.1">6A</text>
<text x="301.4" y="199.1">P$1</text>
<text x="304.5" y="200.3">K</text>
<text x="308.2" y="200.3">A</text>
<text x="308.8" y="199.1">P$2</text>
<text x="208.9" y="209.7">VCC</text>
<text x="209.2" y="204.4">NC2</text>
<text x="218.5" y="205.5">NC2</text>
<text x="230.3" y="205.5">NC1</text>
<text x="239.6" y="204.4">NC1</text>
<text x="239.6" y="209.7">GND</text>
<text x="301.4" y="204.4">P$1</text>
<text x="301.4" y="209.7">P$1</text>
<text x="304.5" y="205.5">K</text>
<text x="308.2" y="205.5">A</text>
<text x="308.8" y="204.4">P$2</text>
<text x="308.8" y="209.7">P$2</text>
<text x="218.5" y="210.8">VCC</text>
<text x="229.8" y="210.8">GND</text>
<text x="304.5" y="210.8">K</text>
<text x="308.2" y="210.8">A</text>
<text x="328.5" y="217.6">1</text>
<text x="328.5" y="220.2">2</text>
<text x="74.9" y="226.7">FLYBACK-4</text>
<text x="328.5" y="222.8">3</text>
<text x="328.5" y="225.5">4</text>
<text x="74.9" y="231.9">FLYBACK-2</text>
<text x="74.9" y="229.3">FLYBACK-3</text>
<text x="328.5" y="228.1">5</text>
<text x="328.5" y="230.8">6</text>
<text x="328.5" y="233.4">7</text>
<text x="74.9" y="234.6">FLYBACK-1</text>
<text x="328.5" y="236">8</text>
</g>
<g font-size="2.1">
<text x="92.1" y="64.9">PROTEC_TRIGGER</text>
<text x="92.1" y="67.6">PROTEC_FAULT</text>
<text x="92.1" y="120.3">SHUT_DOWN</text>
<text x="226.6" y="138.8">3.3V</text>
<text x="94.7" y="196.8">START_UP</text>
<text x="226.6" y="194.2">3.3V</text>
</g>
<text font-size="1.9" x="289.9" y="109.8">DUMP_LOAD2</text>
<g font-size="1.7">
<text x="219.7" y="116.3">Inv_Ha</text>
<text x="219.7" y="121.7">Int_La</text>
<text x="219.6" y="127.2">Int_Hb</text>
<text x="312.1" y="129.5">Inv_Ha</text>
<text x="217.8" y="132.8">Dump_load 1</text>
<text x="312" y="135.1">Int_Hb</text>
<text x="312.1" y="132.3">Int_La</text>
<text x="312.1" y="137.8">Int_Lb</text>
<text x="217.7" y="138.3">Dump_load 2</text>
<text x="310.1" y="143.6">Dump_load 2</text>
<text x="310.2" y="140.7">Dump_load 1</text>
<text x="217.1" y="145.7">Int_Lb</text>
<text x="311" y="145.7">Flyback</text>
<text x="224" y="156.2">Flyback</text>
</g>
<text font-size="1.4" x="292.6" y="123">DUMP_LOAD2</text>
</svg>
